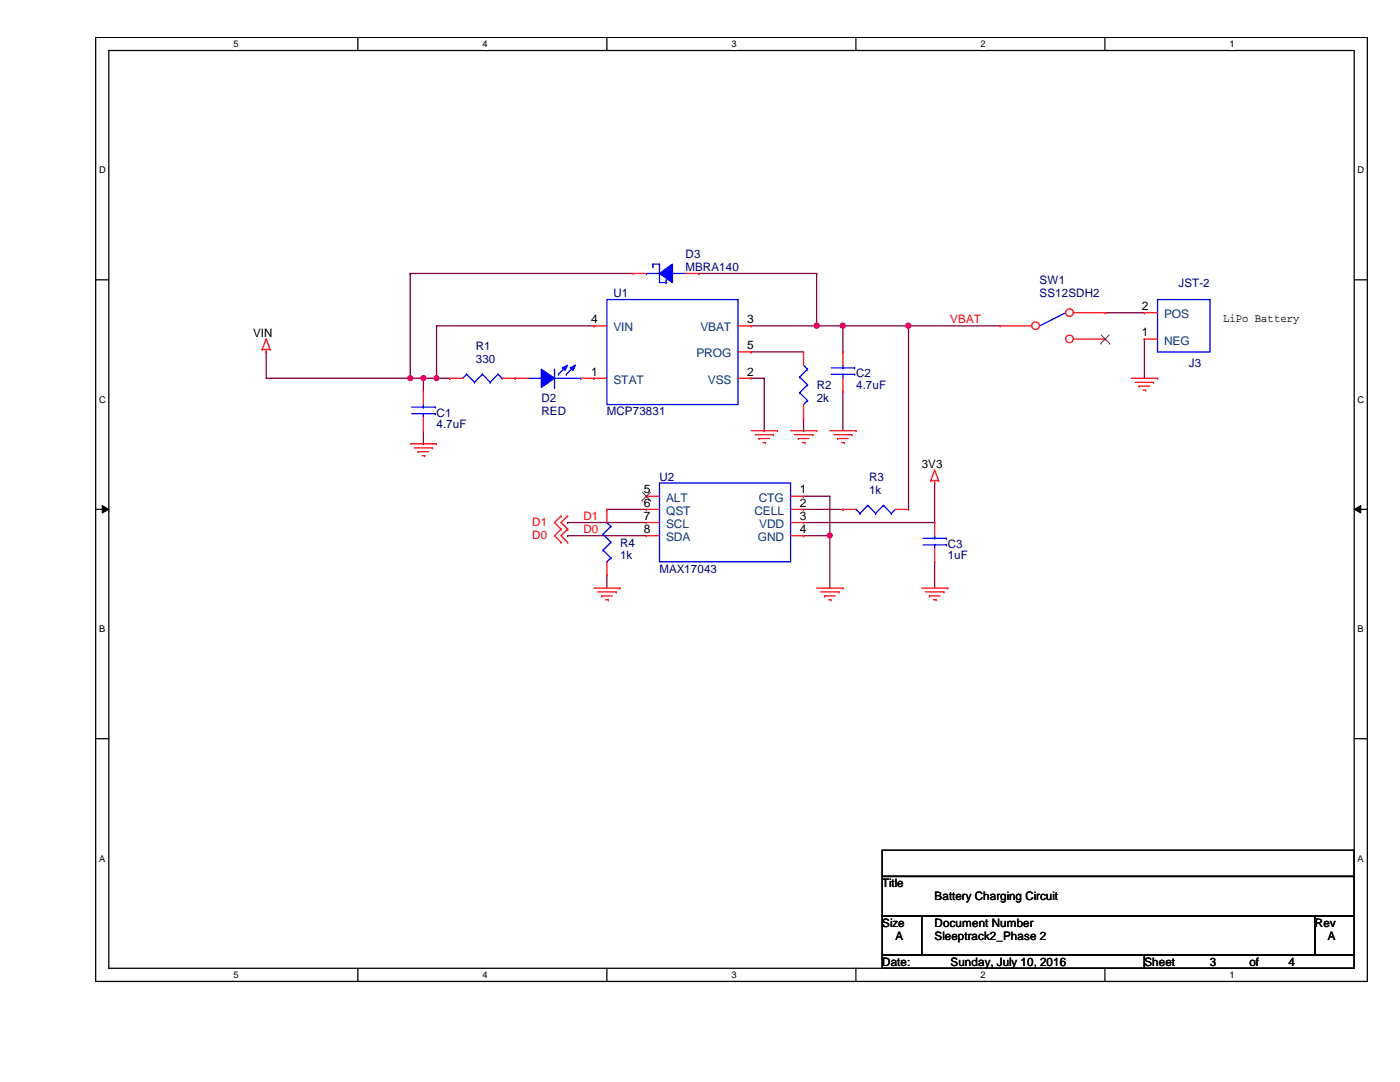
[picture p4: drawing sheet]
<svg xmlns="http://www.w3.org/2000/svg" width="279mm" height="216mm" viewBox="0 0 279 216" stroke-linecap="round" stroke-linejoin="round" font-family="sans-serif">
<path d="M19.1 7.5h253.8v188.3h-253.8zM21.7 10.1h248.6v183.1h-248.6z" fill="none" stroke="#000" stroke-width=".25"/>
<g fill="#fff">
<path d="M46.6 7.7h1v2.1h-1z"/>
<path d="M46.6 193.5h1v2.1h-1z"/>
</g>
<path d="M71.4 7.5v2.6M71.4 193.2v2.6" fill="none" stroke="#000" stroke-width=".25"/>
<g fill="#fff">
<path d="M96.3 7.7h1v2.1h-1z"/>
<path d="M96.3 193.5h1v2.1h-1z"/>
</g>
<path d="M121.1 7.5v2.6M121.1 193.2v2.6" fill="none" stroke="#000" stroke-width=".25"/>
<g fill="#fff">
<path d="M146 7.7h1v2.1h-1z"/>
<path d="M146 193.5h1v2.1h-1z"/>
</g>
<path d="M170.8 7.5v2.6M170.8 193.2v2.6" fill="none" stroke="#000" stroke-width=".25"/>
<g fill="#fff">
<path d="M195.7 7.7h1v2.1h-1z"/>
<path d="M195.7 193.5h1v2.1h-1z"/>
</g>
<path d="M220.5 7.5v2.6M220.5 193.2v2.6" fill="none" stroke="#000" stroke-width=".25"/>
<g fill="#fff">
<path d="M245.4 7.7h1v2.1h-1z"/>
<path d="M245.4 193.5h1v2.1h-1z"/>
<path d="M19.8 32.9h1.3v2.1h-1.3z"/>
<path d="M270.9 32.9h1.3v2.1h-1.3z"/>
<path d="M19.8 78.7h1.3v2.1h-1.3z"/>
<path d="M270.9 78.7h1.3v2.1h-1.3z"/>
</g>
<path d="M19.1 55.8h2.6M270.3 55.8h2.6" fill="none" stroke="#000" stroke-width=".25"/>
<g fill="#fff">
<path d="M19.8 124.5h1.2v2.1h-1.2z"/>
<path d="M270.9 124.5h1.3v2.1h-1.3z"/>
</g>
<path d="M19.1 101.6h2.6M270.3 101.6h2.6" fill="none" stroke="#000" stroke-width=".25"/>
<path d="M20.4 100.9l1.3 .7-1.3 .8zM270.3 101.6l1.3-.7v1.5z" fill="#000"/>
<path d="M20.4 100.9l1.3 .7-1.3 .8zM270.3 101.6l1.3-.7v1.5z" fill="none" stroke="#000" stroke-width=".2"/>
<g fill="#fff">
<path d="M19.8 170.3h1.2v2h-1.2z"/>
<path d="M270.9 170.3h1.3v2h-1.3z"/>
</g>
<path d="M19.1 147.4h2.6M270.3 147.4h2.6" fill="none" stroke="#000" stroke-width=".25"/>
<path d="M81.9 54.6h.1M81.9 54.6v20.9" fill="none" stroke="#800040" stroke-width=".25"/>
<circle cx="81.9" cy="75.5" r=".5" fill="#f0f"/>
<circle cx="81.9" cy="75.5" r=".5" fill="none" stroke="#f0f" stroke-width=".25"/>
<path d="M81.9 54.6h.1M81.9 54.6h44.5M139.4 54.6h.1M139.4 54.6h23.6M163 54.6h.1M163 54.6v10.4" fill="none" stroke="#800040" stroke-width=".25"/>
<circle cx="163" cy="65" r=".51" fill="#f0f"/>
<circle cx="163" cy="65" r=".51" fill="none" stroke="#f0f" stroke-width=".25"/>
<path d="M87.1 65h.1M87.1 65v10.5M87.1 65h31.4M149.9 65h.1M149.9 65h31.4M163 65h.1M168.2 70.2h.1M168.2 65v5.2M181.3 65h.1" fill="none" stroke="#800040" stroke-width=".25"/>
<circle cx="168.2" cy="65" r=".51" fill="#f0f"/>
<circle cx="168.2" cy="65" r=".51" fill="none" stroke="#f0f" stroke-width=".25"/>
<path d="M181.3 65v36.6M181.3 101.6h.1" fill="none" stroke="#800040" stroke-width=".25"/>
<circle cx="181.3" cy="65" r=".51" fill="#f0f"/>
<circle cx="181.3" cy="65" r=".51" fill="none" stroke="#f0f" stroke-width=".25"/>
<path d="M53.1 75.5h34M81.9 75.5h.1M84.5 75.5h.1M149.9 70.2h.1M149.9 70.2h10.5M181.3 65h.1M181.3 65h18.3" fill="none" stroke="#800040" stroke-width=".25"/>
<circle cx="87.1" cy="75.5" r=".49" fill="#f0f"/>
<circle cx="87.1" cy="75.5" r=".49" fill="none" stroke="#f0f" stroke-width=".25"/>
<circle cx="84.5" cy="75.5" r=".5" fill="#f0f"/>
<circle cx="84.5" cy="75.5" r=".5" fill="none" stroke="#f0f" stroke-width=".25"/>
<g fill="none" stroke="#800040" stroke-width=".25">
<path d="M84.5 75.5h.1M84.5 75.5v2.6M87.1 75.5h2.6M89.7 75.5h.1M149.9 75.5h2.6M152.5 75.5h.1M152.5 75.5v10.4M168.2 78.1h.1M168.2 78.1v7.8M84.5 88.6h.1M84.5 85.9v2.7M152.5 85.9h.1"/>
<path d="M160.4 85.9h.1M160.4 99h.1M160.4 83.3v2.6M160.4 99h5.2M165.6 99h.1M165.6 99v7.9M186.5 96.4h.1M186.5 96.4v7.9"/>
</g>
<circle cx="165.6" cy="106.8" r=".5" fill="#f0f"/>
<circle cx="165.6" cy="106.8" r=".5" fill="none" stroke="#f0f" stroke-width=".25"/>
<g fill="none" stroke="#800040" stroke-width=".25">
<path d="M53.1 70.2h.1M53.1 70.2v5.3M220.6 62.4h7.8M228.4 67.6h.1M228.4 62.4h.1M228.4 67.6v7.9M113.3 104.3h.1M113.3 106.9h.1M113.3 104.3h15.7M113.3 106.9h15.7M121.1 101.6h.1M121.1 114.7h.1"/>
<path d="M121.1 101.6h7.9M121.1 114.7v2.6M160.4 106.9h.1M160.4 101.6h7.8M160.4 104.3h26.1M160.4 106.9h5.2M165.6 106.9h.1M165.6 106.9v10.4M168.2 101.6h.1M186.5 104.3h.1M186.5 112.1h.1M186.5 112.1v5.2"/>
</g>
<g fill="none" stroke="#f00" stroke-width=".25">
<path d="M52.3 69.7h.1M52.3 69.7h1.6M53.1 70.2h.1M53.1 67.6h.1M53.1 69.7v.5M53.1 67.6l-.8 2.1M53.1 67.6l.8 2.1M53.9 69.7h.1M84.5 78.1h.1M84.5 78.1v2.6M89.7 75.5h.1M89.7 75.5h2.7"/>
<path d="M100.2 75.5h2.6M102.8 75.5h.1M118.5 75.5h.1M118.5 65h.1M118.5 75.5h2.6M118.5 65h2.6M147.3 75.5h2.6M147.3 65h2.6M147.3 70.2h2.6M149.9 75.5h.1M149.9 65h.1M149.9 70.2h.1"/>
<path d="M225.8 75.5h5.2M226.6 76.3h3.6M227.3 77h.1M227.3 77h2.1M228.1 77.9h.5M228.6 77.9h.1M230.2 76.3h.1M231 75.5h.1M81.9 88.6h5.2M82.7 89.4h3.6M83.4 90.1h.1M83.4 90.1h2.2"/>
<path d="M84.2 90.9h.6M84.5 85.9h.1M84.5 83.3v2.6M84.8 90.9h.1M86.3 89.4h.1M87.1 88.6h.1M129 99h.1M129 99h2.6M149.9 85.9h5.3M150.7 86.7h3.6M151.5 87.5h.1M151.5 87.5h2.1"/>
<path d="M152.3 88.3h.5M152.8 88.3h.1M154.3 86.7h.1M155.2 85.9h.1M157.8 85.9h5.2M157.8 99h2.6M158.5 86.7h3.7M159.3 87.5h.1M159.3 87.5h2.1M160.1 88.3h.6M160.4 99h.1M160.7 88.3h.1"/>
<path d="M162.2 86.7h.1M163 85.9h.1M165.6 85.9h5.3M166.4 86.7h3.7M167.2 87.5h.1M167.2 87.5h2.1M168 88.3h.5M168.5 88.3h.1M170.1 86.7h.1M170.9 85.9h.1M185.8 95.9h.1M185.8 95.9h1.5"/>
<path d="M186.5 96.4h.1M186.5 93.8h.1M186.5 95.9v.5M186.5 93.8l-.7 2.1M186.5 93.8l.8 2.1M187.3 95.9h.1M112 103h.1M112 105.6h.1M112 108.2h.1M112 103l-1.3 1.3 1.3 1.3M112 105.6l-1.3 1.3 1.3 1.3M113.3 103h.1"/>
<path d="M113.3 105.6h.1M113.3 108.2h.1M113.3 103l-1.3 1.3 1.3 1.3M113.3 105.6l-1.3 1.3 1.3 1.3M118.5 117.3h5.2M119.3 118.1h3.7M120.1 118.9h.1M120.1 118.9h2.1M120.9 119.7h.5M121.4 119.7h.1M123 118.1h.1M123.7 117.3h.1"/>
<path d="M129 101.6h.1M129 104.3h.1M129 106.9h.1M129 101.6h2.6M129 104.3h2.6M129 106.9h2.6M157.8 101.6h2.6M157.8 104.3h2.6M157.8 106.9h2.6M160.4 101.6h.1M160.4 104.3h.1M160.4 106.9h.1"/>
<path d="M163 117.3h5.2M163.8 118.1h3.6M164.5 118.9h.1M164.5 118.9h2.2M165.4 119.7h.5M165.9 119.7h.1M167.4 118.1h.1M168.2 117.3h.1M168.2 101.6h.1M168.2 101.6h2.7M178.7 101.6h2.6M181.3 101.6h.1"/>
<path d="M183.9 117.3h5.2M184.7 118.1h3.7M185.5 118.9h.1M185.5 118.9h2.1M186.3 119.7h.5M186.5 104.3h.1M186.5 112.1h.1M186.5 104.3v2.6M186.5 109.5v2.6M186.8 119.7h.1M188.4 118.1h.1M189.1 117.3h.1"/>
</g>
<path d="M176.1 169.7h94.2v5.2h-94.2zM176.1 174.9h94.2v7.9h-94.2zM176.1 182.8h7.8v7.8h-7.8zM176.1 190.6h52.3v2.6h-52.3zM183.9 182.8h78.5v7.8h-78.5zM228.4 190.6h41.9v2.6h-41.9zM262.4 182.8h7.9v7.8h-7.9z" fill="none" stroke="#000" stroke-width=".25"/>
<g fill="none" stroke="#00f" stroke-width=".25">
<path d="M121.1 59.8h26.2v20.9h-26.2zM93.1 74.7h.1M93.1 74.7l-.7 .8M93.1 74.7l1.6 1.6M94.7 76.3h.1M96.3 74.7h.1M96.3 74.7l-1.6 1.6M96.3 74.7l1.5 1.6M97.8 76.3h.1M99.4 74.7h.1M99.4 74.7l-1.6 1.6M99.4 74.7l.8 .8"/>
<path d="M100.2 75.5h.1M105.5 75.5h2.5M108 75.5h.1M110.7 77.3h.1M110.7 73.7v3.6M110.7 75.5h5.2M115.9 75.5h.1M82.2 82.5h4.7M82.2 81.2h4.7M84.5 81.2h.1M84.5 82.5h.1M84.5 80.7v.5"/>
<path d="M84.5 82.5v.8M86.9 82.5h.1M86.9 81.2h.1M131.6 96.4h26.2v15.7h-26.2zM170.9 101.6h.1M170.9 101.6l.7 .8M171.6 102.4h.1M173.2 100.8h.1M173.2 100.8l1.6 1.6M173.2 100.8l-1.6 1.6M174.8 102.4h.1M176.3 100.8h.1"/>
<path d="M176.3 100.8l1.6 1.6M176.3 100.8l-1.5 1.6M177.9 102.4h.1M178.7 101.6l-.8 .8M184.2 108.7h4.7M184.2 107.4h4.7M186.5 107.4h.1M186.5 108.7h.1M186.5 106.9v.5M186.5 108.7v.8M188.9 108.7h.1M188.9 107.4h.1"/>
</g>
<path d="M128.1 99.9h.1M128.2 98.2l1.6 1.7M129.8 98.2l-1.7 1.7M129.8 99.9h.1" fill="none" stroke="#804000" stroke-width=".2"/>
<path d="M108 73.7l2.7 1.8-2.7 1.8z" fill-rule="evenodd" fill="#00f"/>
<path d="M108 73.7l2.7 1.8-2.7 1.8z" fill="none" stroke="#00f" stroke-width=".25"/>
<path d="M113.8 73.4l1.1-.5-.6 1z" fill-rule="evenodd" fill="#00f"/>
<path d="M113.8 73.4l1.1-.5-.6 1z" fill="none" stroke="#00f" stroke-width=".25"/>
<path d="M112.2 73.4l1.1-.5-.5 1z" fill-rule="evenodd" fill="#00f"/>
<g fill="none" stroke="#00f" stroke-width=".25">
<path d="M231 59.8h10.5v10.4h-10.5zM111.5 74.7h.1M112.2 73.4l1.1-.5-.5 1zM113 74.7h.1M113 73.1l-1.5 1.6M114.6 73.1l-1.6 1.6M159.6 75.2h.1M159.6 78.4h.1M159.6 75.2l1.6 1.6M159.6 78.4l1.6 1.5M160.4 72.9l.8 .8M161.2 73.7h.1"/>
<path d="M161.2 76.8h.1M161.2 79.9h.1M161.2 73.7l-1.6 1.5M161.2 76.8l-1.6 1.6M161.2 79.9l-.8 .8M165.9 74.7h4.7M165.9 73.4h4.7M168.2 73.4h.1M168.2 74.7h.1M168.2 72.9v.5M168.2 74.7v.8M170.6 74.7h.1"/>
<path d="M170.6 73.4h.1M212.7 62.4h.1M212.7 62.4l-5.2 2.6M160.4 80.7h.1M120.4 106.6h.1M120.4 109.8h.1M120.4 106.6l1.5 1.6M120.4 109.8l1.5 1.5M121.1 112.1h.1M121.1 104.3l.8 .7M121.9 105h.1M121.9 108.2h.1"/>
<path d="M121.9 111.3h.1M121.9 105l-1.5 1.6M121.9 108.2l-1.5 1.6M121.9 111.3l-.8 .8"/>
</g>
<g fill="none" stroke="#f00" stroke-width=".25">
<path d="M102.8 75.5h.1M102.8 75.5h2.7M115.9 75.5h2.6M118.5 75.5h.1M160.4 70.2h.1M160.4 70.2v2.7M168.2 70.2h.1M168.2 78.1h.1M168.2 70.2v2.7M168.2 75.5v2.6M228.4 67.6h.1M228.4 62.4h.1"/>
<path d="M228.4 67.6h2.6M228.4 62.4h2.6M160.4 83.3h.1M160.4 80.7v2.6M121.1 101.6h.1M121.1 114.7h.1M121.1 101.6v2.7M121.1 112.1v2.6"/>
</g>
<circle cx="206.7" cy="65" r=".75" fill="#fff"/>
<g fill="none" stroke="#f00" stroke-width=".25">
<path d="M199.6 65h.1M199.6 65h6.3"/>
<circle cx="206.7" cy="65" r=".75"/>
</g>
<circle cx="213.5" cy="62.4" r=".75" fill="#fff"/>
<g fill="none" stroke="#f00" stroke-width=".25">
<path d="M214.2 62.4h6.4M220.6 62.4h.1"/>
<circle cx="213.5" cy="62.4" r=".75"/>
</g>
<circle cx="213.5" cy="67.6" r=".75" fill="#fff"/>
<g fill="none" stroke="#f00" stroke-width=".25">
<path d="M214.2 67.6h6.4M220.6 67.6h.1"/>
<circle cx="213.5" cy="67.6" r=".75"/>
</g>
<path d="M219.7 68.5h.1M219.8 66.8l1.6 1.7M221.4 66.8l-1.7 1.7M221.4 68.5h.1" fill="none" stroke="#804000" stroke-width=".2"/>
<path d="M129 54.6h.1M129 54.6h2.6M130.3 52.7h.1M130.3 52.7h1.3M131.6 52.7h.1M131.6 52.7v3.7h1.3M132.9 56.4h.1M134.2 54.6h.1M134.2 54.6h2.6" fill="none" stroke="#00f" stroke-width=".25"/>
<path d="M131.6 54.6l2.6-1.9v3.7z" fill-rule="evenodd" fill="#00f"/>
<path d="M130.3 53.3h.1M130.3 52.7v.6M131.6 54.6l2.6-1.9v3.7zM132.9 55.9h.1M132.9 55.9v.5" fill="none" stroke="#00f" stroke-width=".25"/>
<path d="M126.4 54.6h.1M126.4 54.6h2.6M136.8 54.6h2.6M139.4 54.6h.1" fill="none" stroke="#f00" stroke-width=".25"/>
<circle cx="81.9" cy="75.5" r=".5" fill="#f0f"/>
<circle cx="81.9" cy="75.5" r=".5" fill="none" stroke="#f0f" stroke-width=".25"/>
<circle cx="163" cy="65" r=".51" fill="#f0f"/>
<circle cx="163" cy="65" r=".51" fill="none" stroke="#f0f" stroke-width=".25"/>
<circle cx="168.2" cy="65" r=".51" fill="#f0f"/>
<circle cx="168.2" cy="65" r=".51" fill="none" stroke="#f0f" stroke-width=".25"/>
<circle cx="181.3" cy="65" r=".51" fill="#f0f"/>
<circle cx="181.3" cy="65" r=".51" fill="none" stroke="#f0f" stroke-width=".25"/>
<circle cx="87.1" cy="75.5" r=".49" fill="#f0f"/>
<circle cx="87.1" cy="75.5" r=".49" fill="none" stroke="#f0f" stroke-width=".25"/>
<circle cx="84.5" cy="75.5" r=".5" fill="#f0f"/>
<circle cx="84.5" cy="75.5" r=".5" fill="none" stroke="#f0f" stroke-width=".25"/>
<circle cx="165.6" cy="106.8" r=".5" fill="#f0f"/>
<circle cx="165.6" cy="106.8" r=".5" fill="none" stroke="#f0f" stroke-width=".25"/>
<g font-size="2.4">
<text x="118" y="64.5">4</text>
<text x="149.1" y="64.5">3</text>
<text x="227.9" y="61.8">2</text>
<text x="149.1" y="69.7">5</text>
<text x="227.9" y="67.1">1</text>
<text x="118" y="74.9">1</text>
<text x="149.1" y="74.9">2</text>
<text x="128.5" y="98.5">5</text>
<text x="128.5" y="101.1">6</text>
<text x="159.6" y="98.5">1</text>
<text x="159.6" y="101.1">2</text>
<text x="128.5" y="103.7">7</text>
<text x="128.5" y="106.3">8</text>
<text x="159.6" y="103.7">3</text>
<text x="159.6" y="106.3">4</text>
</g>
<g font-size="2.4" fill="#004080">
<text x="232.3" y="63.5">POS</text>
<text x="122.4" y="66.1">VIN</text>
<text x="139" y="71.3">PROG</text>
<text x="139.8" y="66.1">VBAT</text>
<text x="232.3" y="68.7">NEG</text>
<text x="122.4" y="76.6">STAT</text>
<text x="141.3" y="76.6">VSS</text>
<text x="132.9" y="100.1">ALT</text>
<text x="151.4" y="100.1">CTG</text>
<text x="132.9" y="102.7">QST</text>
<text x="132.9" y="105.4">SCL</text>
<text x="132.9" y="108">SDA</text>
<text x="150.6" y="102.7">CELL</text>
<text x="151.2" y="108">GND</text>
<text x="151.5" y="105.4">VDD</text>
</g>
<g font-size="2.3" fill="#000080">
<text x="136.8" y="51.5">D3</text>
<text x="122.4" y="59.3">U1</text>
<text x="136.8" y="54.1">MBRA140</text>
<text x="207.5" y="56.7">SW1</text>
<text x="207.5" y="59.3">SS12SDH2</text>
<text x="235.2" y="57.2">JST-2</text>
<text x="95" y="69.8">R1</text>
<text x="95" y="72.4">330</text>
<text x="163" y="77.6">R2</text>
<text x="170.9" y="75.3">C2</text>
<text x="170.9" y="77.6">4.7uF</text>
<text x="237.3" y="73.2">J3</text>
<text x="87.1" y="83.1">C1</text>
<text x="108" y="80.3">D2</text>
<text x="108" y="82.9">RED</text>
<text x="121.1" y="82.9">MCP73831</text>
<text x="163" y="80.3">2k</text>
<text x="87.1" y="85.5">4.7uF</text>
<text x="131.6" y="96">U2</text>
<text x="173.4" y="96">R3</text>
<text x="173.4" y="98.6">1k</text>
<text x="123.7" y="109.1">R4</text>
<text x="123.7" y="111.6">1k</text>
<text x="189.1" y="109.3">C3</text>
<text x="189.1" y="111.6">1uF</text>
<text x="131.6" y="114.3">MAX17043</text>
</g>
<g font-size="2.3" fill="#f00">
<text x="189.7" y="64.5">VBAT</text>
<text x="106.2" y="104.9">D1</text>
<text x="106.2" y="107.5">D0</text>
<text x="116.4" y="103.8">D1</text>
<text x="116.4" y="106.4">D0</text>
</g>
<g font-size="2.3">
<text x="244.1" y="64.3">LiPo Battery</text>
<text x="50.5" y="67.2">VIN</text>
<text x="183.9" y="93.3">3V3</text>
<text x="176.1" y="177">Title</text>
<text x="186.5" y="179.7">Battery Charging Circuit</text>
<text x="176.1" y="184.9">Size</text>
<text x="186.5" y="184.9">Document Number</text>
<text x="262.4" y="184.9">Rev</text>
<text x="178.7" y="187.5">A</text>
<text x="186.5" y="187.5">Sleeptrack2_Phase 2</text>
<text x="265" y="187.5">A</text>
<text x="176.1" y="192.7">Date:</text>
<text x="189.7" y="192.7">Sunday, July 10, 2016</text>
<text x="228.4" y="192.7">Sheet</text>
<text x="241.5" y="192.7">3</text>
<text x="249.3" y="192.7">of</text>
<text x="257.2" y="192.7">4</text>
</g>
<g font-size="1.9">
<text x="46.6" y="9.4">5</text>
<text x="96.3" y="9.4">4</text>
<text x="146" y="9.4">3</text>
<text x="195.7" y="9.4">2</text>
<text x="245.4" y="9.4">1</text>
<text x="19.8" y="34.6">D</text>
<text x="270.9" y="34.6">D</text>
<text x="19.8" y="80.3">C</text>
<text x="270.9" y="80.3">C</text>
<text x="19.8" y="126.2">B</text>
<text x="270.9" y="126.2">B</text>
<text x="19.8" y="171.9">A</text>
<text x="270.9" y="171.9">A</text>
<text x="46.6" y="195.2">5</text>
<text x="96.3" y="195.2">4</text>
<text x="146" y="195.2">3</text>
<text x="195.7" y="195.2">2</text>
<text x="245.4" y="195.2">1</text>
</g>
</svg>
